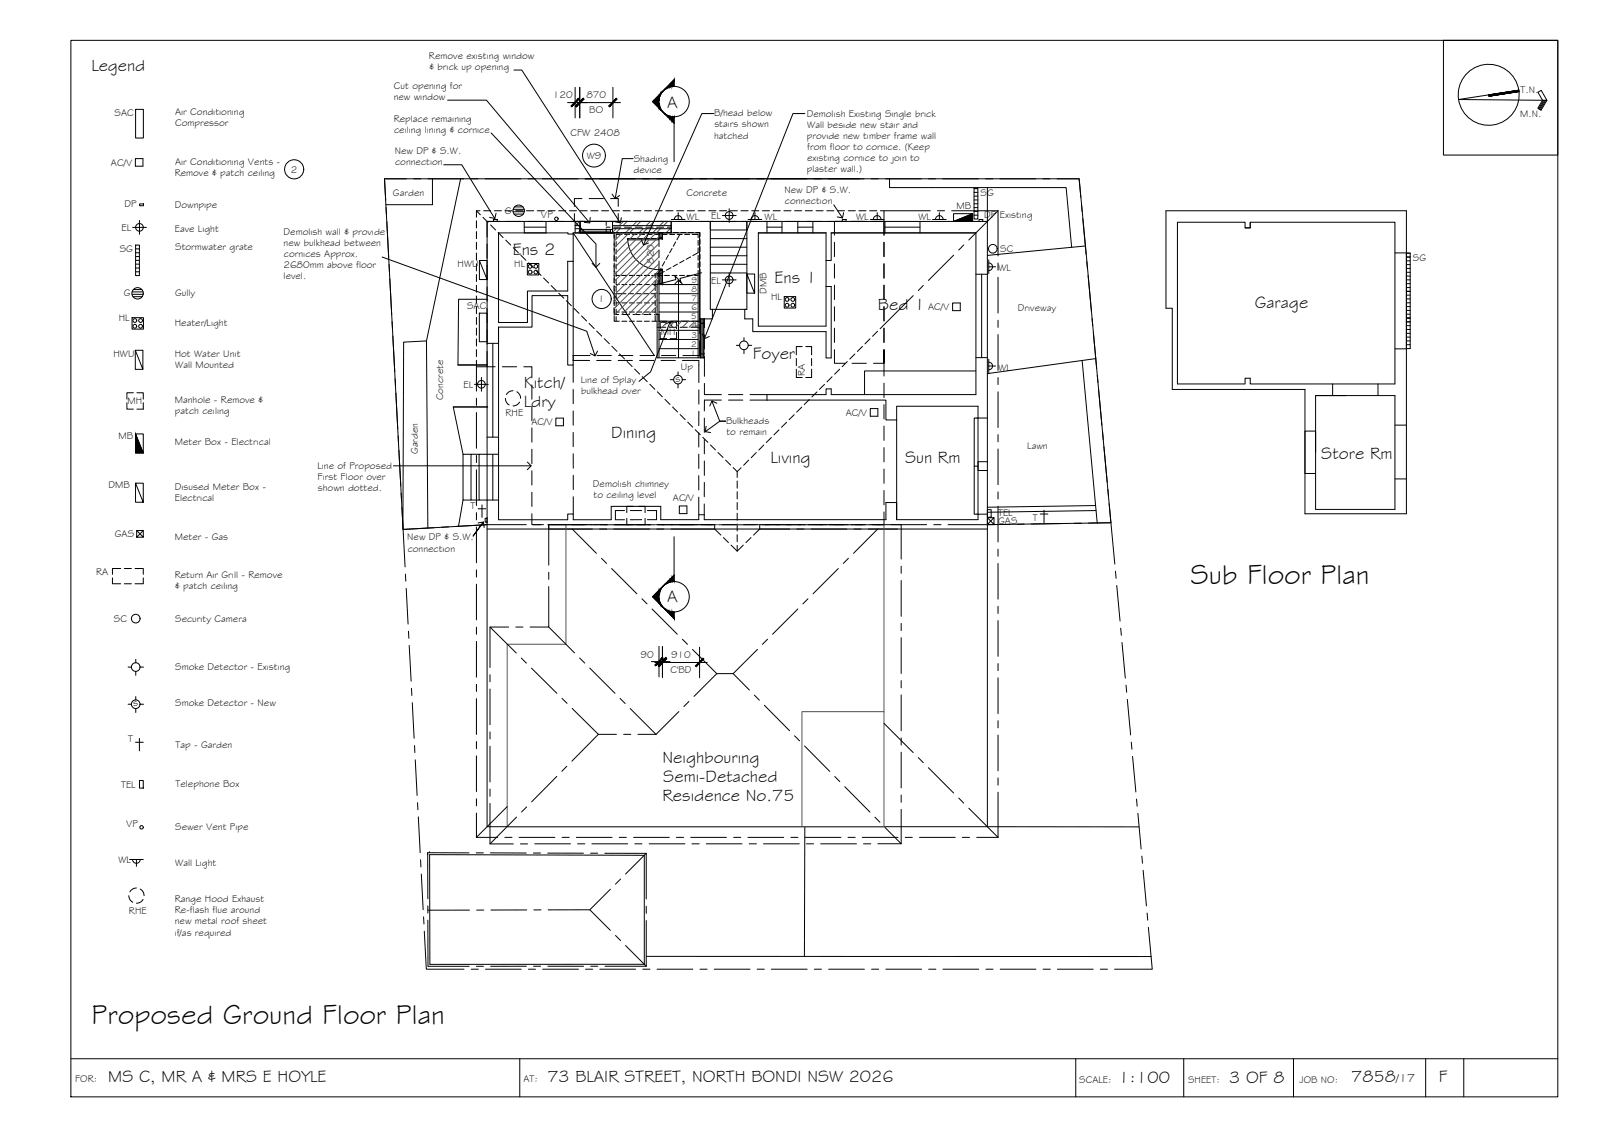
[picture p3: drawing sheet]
<svg xmlns="http://www.w3.org/2000/svg" width="420mm" height="297mm" viewBox="0 0 420 297" stroke-linecap="round" stroke-linejoin="round" font-family="sans-serif">
<!-- layer: BORDER -->
<g fill="none" stroke="#000" stroke-width=".26">
<path d="M18.6 10.6h390v277h-390zM378.6 10.6h30v30.1h-30zM398.3 23.7l-15.8 2.4 23.2 .2-1.5-2.6-.8 .5 1.2 2.1-1.3 2.1 .9 .5 1.5-2.6M398.4 24l-7.9 1.2M404.8 26.3l-1.3 2.2M405.1 26.3l-1.4 2.4M405.4 26.3l-1.4 2.5M18.6 277.6h390M136.3 277.6v10M282.1 277.6v10M310.5 277.6v10M339.2 277.6v10"/>
<path d="M373.9 277.6v10M383.9 277.6v10"/>
<circle cx="390.4" cy="24.9" r="8"/>
</g>
<g fill="#000" stroke="#000" stroke-width=".26">
<path d="M390.4 24.9l7.9-1.2zM390.4 24.9l7.9-1.2 .1 .3z"/>
<path d="M390.4 24.9l.1 .3 7.9-1.2zM390.5 25.2l7.9-1.2z"/>
</g>
<!-- layer: EXISTING -->
<g fill="none" stroke="#000" stroke-width=".26">
<path d="M113.4 46.9v6.8h-12.2M120.8 46.9l-8.9 42.5M137.5 58.1v3h5.8M137.5 59.6h5.7M143.2 58.1v3M159 59.6h1M159 58.1v1M161 59.6h1.8M163.8 59.6h1.8M166.6 59.6h1.9M169.4 59.6h1.9M172.2 59.6h1.9"/>
<path d="M175 59.6h1M176 58.1v3M186.3 58.1v23h9.3M201.2 58.1v3M201.2 59.6h3.9M205.1 58.1v3M209.2 59.6h4M209.2 58.1v3M213.2 58.1v3M232.1 58.1v3M232.1 59.6h9.2M233.3 46.9v2.3h46.3l1.5 15.6"/>
<path d="M233.3 46.9h49.7l8.3 90M233.3 46.9h-132.5l4.9 91.9 22-1.2M241.3 58.1v3M259 58.1h-131.3v158.6h131.3M259 49.2v167.5M305.8 55.3h63.1v79.4h-26.6v-32.6h-34.8v-21.3h-1.7zM327.9 58.3v1.4h-1.4M127.8 78.5h-7.5l-.2 17.2h7.6M150.3 61.4h-1.4v-.3h-18.1l-.1 23.5h7.6v-8.3h10.6v-7.8h1.4M159 60v1.1M186.3 60.3h9.6v-2.2v23h-.6v2.5h2.1v3.3h19.2v6.9h1.4v-18.7h-1.4M186.3 62.6h9.6"/>
<path d="M186.3 64.8h9.6M186.3 67h9.6M186.3 69.3h9.6M186.3 71.6h9.6M198.9 61.1h17.7v24.4h-17.7zM218 61.1h38v42.4h-38v-1.5h-1.4v1.5h-19.9M218 61.1v7.2h-1.4M218 61.1h38M256 71.9h3M257.5 71.9v21.9M284.7 64.5l-25.7 2.5M365.9 66.3h3"/>
<path d="M129.3 90v24.6M130.7 85.8h8.8v-8.3h9.4v18.2h1.4v-1.2h4.3M130.7 85.8l.1 4.2h-3.1M130.8 85.8v50.5h18.1v-1.5h1.5v1.5h9.9v-3.5h13v3.4h10v-1.2h1.4M150.3 95.7v4.5M156.5 94.5h3.8M156.6 93.2h3.7M162.1 94.5h3.8M162.2 93.2h3.8M167.8 94.5h3.7M167.9 93.2h3.7M173.4 94.5h3.7"/>
<path d="M173.5 93.2h3.7M179 94.5h4.3v5.8M179.1 93.2h4.4M183.5 93.2h.1M183.5 84.8h1.2zM183.5 87.5v-26.4h-33.2v32.1h4.4M183.5 89.3v3.9M183.5 92.8h1.2M184.7 87.8v3.7M184.7 93.4v5.3M186.8 81.1v2.5h-2.1v2.3M255.9 97.3h-29.2v6.2"/>
<path d="M256 93.8h3M283.8 94.5l4 42.6M287.4 94l-28.4 4M365.9 91.5h3M118.9 106.7l2.5 12.4M118.9 106.7h9M123.5 119.1h-2.1v12h2.1M125.7 119.1h-2.2v12h2.2M127.7 114.6h3.1M129.3 119.1v12M130.8 119.1h-5.1v12h5.1M150.3 102.1v3.7"/>
<path d="M150.3 107.7v3.8M150.3 113.4v3.7M150.3 119l.1 3.7M183.3 113.4v3.8M183.3 119.1v3.7M183.3 102.2v3.8M183.3 107.8v3.8M184.7 109.6v3.8M184.7 115.2v3.8M184.7 100.5v3h4.5M189.2 104.9h-4.5v2.8M191.1 103.5h3.7"/>
<path d="M191.1 104.9h3.7M196.7 104.9h4.5M201.2 104.9h31.2v5.2h2.8v-3.6h21.3v3.1h2.5M201.2 103.5v1.4M235.2 110.1v26.1M326.4 100.7h-17.6v-42.4h17.7v1.4h1.4v-1.4h38v42.4h-38v-1.5h-1.4v1.5M345 118.6v-5.6h-2.7v11.1h2.7M345 103.7h20.9v29.9h-20.9zM349.5 100.7v3M361.4 100.7v3M365.9 111.5h3M112.2 138.4l-.3-49-6 .3-.2 49"/>
<path d="M121.4 131.1l-1.1 6.9M127.7 135.9h.1M127.7 138.7h131.3M150.4 124.6v3.7M150.4 130.2v4.6M163.8 133.9h-2.4v2.3l2.4 .1M164.4 135.9v1.7h1.6M165.3 133.9h3M166 132.8h-1.6v1.6M167.5 132.8h1.7v1.6M168.3 136.2l-3 .1M169.2 135.9v1.7h-1.7"/>
<path d="M169.8 133.9h2.4v2.3h-2.4M183.3 124.7v3.8M183.3 130.3v4.7M184.7 132.1v4.1h47.7v-4.4h2.8v4.4M184.7 120.9v3.7M184.7 126.5v3.7M255.5 122.2v-12.6h1v25.2h-1v-12.6h1M259 134.8h-2.5v1.4h-21.3M259 121h-2.5v2.4h2.5M287.3 132.5l-28.3 .5M287.5 133.9l-28.5 .4M287.8 137.1l-28.8 .5"/>
<path d="M291.4 137l-3.6 .1M365.9 125.6h3M211.1 216.7l-.1 34.1M259 216.7l39.7 .1M112.2 224.1h.1M112.7 223.6h.1M112.7 224.1l56.3 .1v28.6h-56.3zM169.5 250.7l132.4 .1"/>
</g>
<!-- layer: HATCH -->
<g fill="#545454" stroke="#545454" stroke-width=".26">
<path d="M173.2 70.9h.5z"/>
<path d="M173.2 72.2h.5v2z"/>
<path d="M183.7 83.6l.9 1.2v-1.2zM183.7 83.6l.9 1.2h-.9z"/>
<path d="M183.7 84.8l.9 8v-8zM183.7 84.8l.9 8h-.9z"/>
<path d="M183.7 92.8l.9 1v-1zM183.7 92.8l.9 1h-.9z"/>
<path d="M172.8 61.1l.9 1.2v-1.2zM172.8 61.1l.9 1.2h-.9z"/>
<path d="M173.2 70.9l.5 1.2v-1.2zM173.2 70.9l.5 1.2h-.6z"/>
<path d="M172.8 70.9l.3 1.2 .1-1.2zM172.8 70.9l.3 1.2h-.3z"/>
<path d="M172.8 72.1l.4 .1zM172.8 72.1l.4 .1z"/>
<path d="M173.2 72.1l.5 .1zM173.2 72.1l.5 .1z"/>
<path d="M172.8 72.2h.4zM172.8 72.2h.4z"/>
<path d="M173.2 72.2h.5zM173.2 72.2h.5zM173.2 72.2h.5z"/>
<path d="M173.2 72.2l.1 2h.4zM173.3 74.2h.4z"/>
<path d="M172.8 72.2l.5 2.1-.1-2.1zM172.8 72.2l.5 2.1h-.5zM172.8 74.3h.5z"/>
</g>
<!-- layer: BOUNDARY -->
<g fill="none" stroke="#000" stroke-width=".26">
<path d="M101.2 54.4l.2 1.9M101.5 58.1l.4 9.4M106.6 46.9h-5.8l.4 5.6M108.5 46.9h1.9M112.3 46.9h9.3M123.5 46.9h1.9M127.3 46.9h9.3M138.5 46.9h1.9M142.2 46.9h9.4M153.5 46.9h1.9M157.3 46.9h9.3M168.5 46.9h1.9"/>
<path d="M172.2 46.9h9.4M183.5 46.9h1.9M187.2 46.9h9.4M198.5 46.9h1.9M202.3 46.9h9.3M213.5 46.9h1.9M217.2 46.9h9.4M228.5 46.9h1.9M232.2 46.9h9.4M243.5 46.9h1.9M247.3 46.9h9.3M258.5 46.9h1.9"/>
<path d="M262.2 46.9h9.4M273.5 46.9h1.9M277.2 46.9h5.8l.5 4.8M283.6 53.6l.2 1.9M284 57.4l.8 9.3M102.1 69.4v1.8M102.2 73.1l.5 9.4M285 68.6l.2 1.8M285.4 72.3l.8 9.3M102.8 84.3l.1 1.9M103 88.1l.5 9.3M103.6 99.3l.1 1.9"/>
<path d="M286.4 83.5l.2 1.9M286.8 87.2l.8 9.4M287.8 98.4l.2 1.9M103.8 103.1l.5 9.3M104.4 114.3l.1 1.9M104.6 118l.5 9.4M288.1 102.1l.9 9.4M289.2 113.4l.2 1.8M289.5 117.1l.9 9.3M105.2 129.3l.1 1.8M105.4 133l.8 15.6M113.9 138.3l-8.2 .5"/>
<path d="M117.7 138.1l-1.9 .1M138 137.6h-10.3l-8.2 .4M139.9 137.6h1.9M143.7 137.6h9.3M154.9 137.6h1.9M158.7 137.6h9.3M169.9 137.6h1.9M173.7 137.6h9.3M184.9 137.6h1.9M188.7 137.6h9.3M199.9 137.6h1.9M203.7 137.6h9.3"/>
<path d="M214.9 137.6h1.9M218.7 137.6h9.3M229.9 137.6h1.9M233.7 137.6h9.3M244.9 137.6h1.9M264.8 137.5l-16.1 .1M268.6 137.4h-1.9M279.9 137.2l-9.4 .2M283.6 137.2h-1.9M290.6 128.3l.1 1.8M290.9 132l1.5 15.9M291.4 137l-5.9 .1"/>
<path d="M106.3 150.5l.1 1.9M106.5 154.3l.5 9.3M292.6 149.7l.1 1.9M292.9 153.5l.9 9.3M107.1 165.5l.1 1.9M107.3 169.2l.5 9.4M293.9 164.7l.2 1.9M294.3 168.4l.8 9.4M295.3 179.6l.2 1.9M107.9 180.5l.1 1.8M108.1 184.2l.5 9.4M108.7 195.4l.1 1.9"/>
<path d="M108.9 199.2l.5 9.3M295.7 183.4l.8 9.3M296.7 194.6l.2 1.8M297 198.3l.9 9.3M109.5 210.4l.1 1.9M109.7 214.2l.5 9.3M298.1 209.5l.1 1.9M298.4 213.2l.9 9.4M110.3 225.4l.1 1.9M110.5 229.1l.5 9.4M299.5 224.4l.1 1.9M299.8 228.2l.9 9.3"/>
<path d="M300.8 239.4l.2 1.9M111.1 240.4l.1 1.8M111.3 244.1l.5 10h9.9M123.6 254.1h1.9M127.3 254.1h9.4M138.6 254.1h1.8M142.3 254.1h9.4M153.6 254.1h1.9M157.3 254.1h9.4M168.6 254.1h1.9M172.3 254.1h9.4M183.6 254.1h1.8"/>
<path d="M187.3 254.1h9.4M198.6 254.1h1.9M202.3 254.1h9.4M213.6 254.1h1.8M217.3 254.1h9.4M228.6 254.1h1.8M232.3 254.1h9.4M243.6 254.1h1.9M247.3 254.1h9.4M258.6 254.1h1.8M262.3 254.1h9.4M273.6 254.1h1.8"/>
<path d="M277.3 254.1h9.4M288.6 254.1h1.9M301.2 243.1l1 11h-9.9"/>
</g>
<!-- layer: ROOFPLAN EXIST. -->
<g fill="none" stroke="#000" stroke-width=".26">
<path d="M125 55.3h.9M125 55.3v1.7M125 57.9v1.9M125 55.3l1 1M126.7 57l1.3 1.3M126.8 55.3h1.9M128.7 59l1.3 1.3M129.7 55.3h1.8M132.4 55.3h1.9M135.3 55.3h1.8M138.1 55.3h1.9M140.9 55.3h1.9"/>
<path d="M143.7 55.3h1.9M146.5 55.3h1.9M149.3 55.3h1.9M152.2 55.3h1.8M154.9 55.3h1.9M157.8 55.3h1.8M160.6 55.3h1.9M163.4 55.3h1.9M166.2 55.3h1.9M169 55.3h1.9M171.8 55.3h1.9M174.7 55.3h1.8"/>
<path d="M177.4 55.3h1.9M180.3 55.3h1.8M183.1 55.3h1.9M185.9 55.3h1.9M188.7 55.3h1.9M191.5 55.3h1.9M194.3 55.3h1.9M197.1 55.3h1.9M199.9 55.3h1.9M202.8 55.3h1.8M205.6 55.3h1.9M208.4 55.3h1.9"/>
<path d="M211.2 55.3h1.9M214 55.3h1.9M216.8 55.3h1.9M219.6 55.3h1.9M222.4 55.3h1.9M225.3 55.3h1.8M228.1 55.3h1.9M230.9 55.3h13.1M231.8 55.3v2.8M245.9 55.3h1.8M249.6 55.3h12.2M261.8 55.3v11.8"/>
<path d="M261.8 55.3l-7.7 7.6M125 60.7v1.9M125 63.5v1.9M125 66.3v1.9M125 69.1v1.9M125 72v1.8M125 74.8v1.8M125 77.6v1.9M130.6 61l1.4 1.3M132.6 62.9l1.3 1.4M134.6 64.9l1.3 1.3M136.6 66.9l1.3 1.3"/>
<path d="M138.6 68.9l1.3 1.3M140.6 70.9l1.3 1.3M142.6 72.9l1.3 1.3M144.6 74.9l1.3 1.3M146.5 76.9l1.4 1.3M148.5 78.8l1.4 1.4M239.5 77.5l-8.7 8.7M242.2 74.8l-1.4 1.4M250.1 66.9l-6.6 6.6M252.8 64.2l-1.4 1.4M261.8 69v1.8M261.8 72.7v9.4"/>
<path d="M125 94.5v8M125 80.4v1.9M125 83.2v1.9M125 86v1.9M125 88.8v1.9M125 91.6v1.9M125 96.2h2.7M150.5 80.8l1.4 1.4M152.5 82.8l1.3 1.4M154.5 84.8l1.3 1.3M156.5 86.8l1.3 1.3M158.5 88.8l1.3 1.3"/>
<path d="M160.5 90.8l1.3 1.3M162.5 92.8l1.3 1.3M164.5 94.8l1.3 1.3M166.4 96.7l1.4 1.4M168.4 98.7l1.3 1.4M218.2 98.8l-1.3 1.3M220.2 96.8l-1.3 1.3M222.2 94.8l-1.3 1.3M224.2 92.8l-1.3 1.3M226.2 90.8l-1.3 1.4M228.2 88.8l-1.3 1.4M230.2 86.8l-1.4 1.4"/>
<path d="M261.8 84v1.8M261.8 87.7v9.4M261.8 99v1.8M125 104.4v1.9M125 108.2v9.3M125 119.4v1.9M170.4 100.7l1.3 1.4M172.4 102.7l1.3 1.3M174.4 104.7l1.3 1.3M176.4 106.7l1.3 1.3M178.4 108.7l1.3 1.3M180.4 110.7l1.3 1.3"/>
<path d="M182.3 112.7l1.4 1.3M184.3 114.7l1.4 1.3M186.3 116.6l1.3 1.4M188.3 118.6l1.3 1.3M198.3 118.7l-1.3 1.3M200.3 116.7l-1.3 1.3M202.3 114.7l-1.3 1.3M204.3 112.7l-1.3 1.3M206.3 110.7l-1.3 1.3M208.3 108.7l-1.3 1.3M210.3 106.7l-1.4 1.3M212.3 104.7l-1.4 1.4"/>
<path d="M214.3 102.8l-1.4 1.3M216.2 100.8l-1.3 1.3M261.8 102.7v9.4M261.8 114v1.8M261.8 117.7v9.4M125 123.2v9.3M125 134.4v1.9M125 138.2v9.3M143.9 138.7h11.5M150.1 138.7l6.3 6.4M155.4 137.6h-11.5v10.6M157.3 138.7h1.8"/>
<path d="M157.3 137.6h1.8M161 138.7h9.4M161 137.6h9.4M172.2 138.7h1.9M172.2 137.6h1.9M176 137.6h11.4v1.1M176 138.7h11.4M187.4 138.7l1.7 1.6M190.3 120.6l1.3 1.3M192.3 122.6l1 1M193.3 123.6v1.6M193.3 126.1v1.9"/>
<path d="M193.3 128.9v1.9M193.3 131.7v1.9M193.3 134.5v1.9M193.3 137.4v1.8M194.4 122.6l-1.1 1M196.3 120.6l-1.3 1.4M199.4 138.7h7.7M207.5 137.6h-8.3v1.1l-1.6 1.6M209 138.7h1.8M209.4 137.6h1.8M212.7 138.7h9.4M213.1 137.6h9.4"/>
<path d="M224 138.7h1.9M224.4 137.6h1.8M227.7 138.7h7.7M228.1 137.6h8.3v9M230.2 138.7l-6.4 6.4M261.8 129v1.8M261.8 132.7v9.4M125 149.4v1.9M125 153.2v9.3M143.9 153.8v10.6h-4.9M143.9 150v1.9M157.8 146.4l1.3 1.3"/>
<path d="M160.4 149l6.6 6.7M168.4 157l1.3 1.3M171 159.7l6.6 6.6M189.7 140.9l1.4 1.4M191.7 142.9l1.6 1.6M193.3 140.2v1.8M195 142.9l-1.7 1.6v-1.5M197 140.9l-1.4 1.4M209.3 159.7l-6.7 6.6M211.9 157l-1.3 1.3M219.9 149l-6.7 6.7M222.5 146.4l-1.3 1.3"/>
<path d="M236.4 148.5v1.8M236.4 152.2v9.4M261.8 144v1.8M261.8 147.7v9.4M261.8 159v1.8M125 164.4v1.9M125 168.2v9.3M125 179.4v1.9M128.5 176.9v1.8M128.5 164.4l6.9 6.8M133.4 164.4h-4.9v10.6M135.3 164.4h1.8"/>
<path d="M136.7 172.5l1.4 1.4M139.4 175.2l6.7 6.6M143.9 164.4l6.8 6.8M152 172.5l1.4 1.3M154.7 175.1l6.6 6.7M179 167.6l1.3 1.3M181.6 170.3l6.4 6.3M188 176.6h4.3M188 176.6l-6 6M192.3 176.6l4.2 4.3M198.7 170.3l-6.4 6.3M201.3 167.6l-1.3 1.3"/>
<path d="M236.4 163.4v1.9M236.4 167.2v9.4M236.4 178.4v1.9M261.8 162.7v9.4M261.8 174v1.8M261.8 177.7v9.4M125 183.2v9.3M125 194.4v1.9M125 198.2v9.3M128.5 180.6v9.4M128.5 191.9v1.9M128.5 195.6v9.4"/>
<path d="M147.4 183.1l1.3 1.3M150.1 185.7l6.8 6.8M156.9 192.5l-6.9 7.1M156.9 192.5h4.8M162.6 183.1l1.4 1.3M163.6 192.5h1.8M165.3 185.8l6.7 6.7M167.3 192.5h4.7M178 186.6l-5.9 5.9M180.7 183.9l-1.3 1.3M197.9 182.2l1.3 1.4M200.5 184.9l6.6 6.7"/>
<path d="M208.4 192.9l1.3 1.3M211 195.6l6.6 6.6M231.8 189.6l7.7 7.7M236.4 182.2v9.4M236.4 193.5v1.8M236.4 197.2v9.4M240.8 198.6l1.4 1.4M261.8 188.9v1.9M261.8 192.7v9.4M125 209.4v1.9M125 213.2v6.3M125 219.5h5.5"/>
<path d="M128.5 210.6v10.6h6.1M128.5 206.9v1.9M132.4 219.5h1.9M133 211.5l-8 8M135.5 214.2l-7 7M136.2 219.5h9.3M138.1 211.6l-1.3 1.3M146 203.6l-6.6 6.6M147.4 219.5h1.9M148.7 200.9l-1.4 1.3M151.2 219.5h9.3M162.4 219.5h1.9"/>
<path d="M166.2 219.5h9.3M177.4 219.5h1.9M181.2 219.5h9.3M192.4 219.5h1.9M196.2 219.5h9.3M207.4 219.5h1.9M211.2 219.5h9.3M218.9 203.6l1.3 1.3M221.6 206.2l6.6 6.7M222.4 219.5h1.9M226.2 219.5h9.3M229.5 214.2l1.3 1.4"/>
<path d="M232.1 216.9l4.3 4.3M236.4 212.2v9h-6.2M236.4 208.4v1.9M237.4 219.5h1.9M241.2 219.5h9.3M243.5 201.3l6.6 6.6M251.4 209.2l1.4 1.4M252.4 219.5h1.9M254.1 211.9l7.7 7.6M256.2 219.5h5.6M261.8 204v1.8M261.8 207.7v11.8"/>
<path d="M112.2 237.5v1.9M123 223.6h-10.8v12M123.1 238.6h-10.9M124.9 223.6h1.9M126.9 238.6h-1.9M128.6 223.6h9.4M136.5 221.2h1.9M138.1 238.6h-9.3M139.9 223.6h1.9M140.3 221.2h9.3M141.9 238.5l-1.9 .1M143.6 223.7h9.4"/>
<path d="M143.8 238.5h10.9l5.4 5.4M151.5 221.2h1.9M154.9 223.7h1.9M155.2 221.2h9.4M158.6 223.7h10.9M160.1 233.1l-5.4 5.4M162.8 230.5l-1.4 1.3M166.5 221.2h1.9M169.5 223.7v12M169.5 237.6v1.9M169.5 223.7l-5.4 5.4M170.3 221.2h9.3"/>
<path d="M181.5 221.2h1.9M185.2 221.2h9.4M196.5 221.2h1.9M200.2 221.2h9.4M211.5 221.2h1.9M215.3 221.2h9.3M226.5 221.2h1.9M112.2 241.3l.1 12h10.7M124.9 253.3h1.9M138.1 253.3h-9.4M139.9 253.3h1.9M143.7 253.3h9.3"/>
<path d="M154.9 253.3h1.9M158.7 253.3h10.8M161.4 245.3l1.4 1.3M164.1 247.9l5.4 5.4M169.5 241.3v12"/>
</g>
<!-- layer: BDY_01 -->
<path d="M153.4 46.9h72" fill="none" stroke="#000" stroke-width=".26"/>
<!-- layer: EXISTING FF -->
<path d="M230.9 137.6h-82.5v31.3h-15.4v47.8h98.8v-79.1M231.8 186.6h-21.5v30.1" fill="none" stroke="#545454" stroke-width=".26"/>
<!-- layer: SERVICES -->
<g fill="none" stroke="#000" stroke-width=".26">
<path d="M35.6 28.7h2v7.5h-2zM34.8 59.6h3.6M35.5 41.6h2v2h-2zM36.6 57.8v3.6M36.6 53.5h1v.4h-1zM129.4 57.5h1v.6h-1zM134.6 55.5h2.9M134.6 54.9h2.9M134.8 56.1h2.5M134.9 54.2h2.3M176.1 57.5h3.6M176.9 57.5a1.01 1.01 0 0 1 1-1 1.01 1.01 0 0 1 1 1"/>
<path d="M177.9 55.7v1.8M189.4 56.5h3.7M191.2 54.7v3.6M196.2 57.5h3.6M197 57.5a1.01 1.01 0 0 1 1-1 1.01 1.01 0 0 1 1 1M198 55.7v1.8M220.9 57.5h1v.6h-1zM228.3 57.5h3.6M229.1 57.5a1.01 1.01 0 0 1 1-1 1.01 1.01 0 0 1 1 1M230.1 55.7v1.8M244.6 57.5h3.6M245.3 57.5a1.01 1.01 0 0 1 1.1-1 1.01 1.01 0 0 1 1 1"/>
<path d="M246.4 55.7v1.8M255.1 56h-5v2.1l5-2.1v2.1h-5M255.5 49.4h1v8h-1zM255.5 50.4h1M255.5 51.4h1M255.5 52.4h1M255.5 53.4h1M255.5 54.4h1M255.5 55.4h1M255.5 56.4h1M255.5 49.4h1M256.8 57.5h1v.6h-1z"/>
<path d="M34.6 77.2h3M34.6 76.5h2.9M34.9 77.8h2.4M35 75.9h2.2M35.6 64.3h1v8h-1zM35.6 65.2h1M35.6 66.3h1M35.6 67.3h1M35.6 68.3h1M35.6 69.3h1M35.6 70.3h1M35.6 71.3h1"/>
<path d="M125.7 68.3l2 5v-5h-2v5h2M138.3 69.1h3v3h-3zM189.4 73.4h3.7M191.2 71.6v3.6M195.9 71.8v5h2l-2-5h2v5M205.7 77.8h3v3h-3zM249.8 79.4h2v2h-2zM259.3 68.9a1.01 1.01 0 0 1 1 1 1.01 1.01 0 0 1-1 1M259.3 69.9h1.8M259.3 68.1v3.6M368.9 73.4h1M368.9 67.4h1"/>
<path d="M368.9 66.4h1v25h-1zM368.9 75.4h1M368.9 68.4h1M368.9 69.4h1M368.9 70.4h1M368.9 71.4h1M368.9 72.4h1M368.9 74.4h1M368.9 76.4h1M368.9 77.4h1M368.9 78.4h1M368.9 79.4h1"/>
<path d="M34.6 83.3h3v3h-3zM35.5 91.8l2 5v-5h-2v5h2M125.7 82.1h2v7.5h-2zM126.3 99v3.6M173.2 87.1v1.7h1.6M174.8 84.5h-1.6v1.7M175.8 84.5h1.6v1.7M175.8 99.5h.9M177.4 87.1v1.7h-1.6M177.8 97.5v.9M179 99.5h.8M193.1 90.5h.9"/>
<path d="M195.1 88.5v.9M195.1 91.7v1M196.3 90.5h.9M208.9 94v1.9M208.9 96.8v2.2h1.5M210.4 90.9h-1.5v2.1M211.3 90.9h1.6v2.1M212.9 96.8v2.2h-1.6M212.9 94v1.9M259.3 94.9a1.01 1.01 0 0 1 1 1.1 1.01 1.01 0 0 1-1 1M259.3 94.2v3.6M259.3 96h1.8"/>
<path d="M368.9 84.4h1M368.9 80.4h1M368.9 81.4h1M368.9 82.4h1M368.9 83.4h1M368.9 85.4h1M368.9 86.4h1M368.9 87.4h1M368.9 88.4h1M368.9 89.4h1M368.9 90.4h1M33.3 105.6v1.7h1.7"/>
<path d="M35 103h-1.7v1.6M35.5 113.8v5h2.1l-2.1-5h2.1v5M35.9 103h1.7v1.6M37.6 105.6v1.7h-1.7M124.4 100.8h3.7M132.6 104.5l.2 .8 .7 .9M134.5 102.4l-1 .3-.7 .7M135.5 102.7l.7 .6 .3 1.1M136.3 105.4l-.6 .7-1.1 .3M145.8 109.6h2v2h-2zM177.8 100.7v1M228.2 107.1h2v2h-2z"/>
<path d="M35.5 126.7v5h2.1l-2.1-5h2.1v5M35.8 139.1l1.8 1.7v-1.7M125.4 133.4h2M126.4 132.4v3.2M127.2 135.9h.5v1h-.5zM178.2 132.6h2v2.1h-2zM259 135.7l1.7 1.8v-1.8M259 137.5l1.7-1.8h-1.7v1.8h1.7M259 133.6h1v2h-1zM272.8 134.8h2M273.8 133.8v3.2M29.5 151.5v1.5h2.2"/>
<path d="M31.7 149h-2.2v1.6M32.6 149h1.9M32.6 153h1.9M35.4 149h2.2v1.6M35.8 140.8l1.8-1.7h-1.8v1.7h1.8M37.6 151.5v1.5h-2.2M33.6 174.9h.9M35.6 172.9v.9M35.6 176v1.1M36.7 174.9h.9M33.6 184.6h.9M35.5 194.6h2.1"/>
<path d="M35.6 182.6v.9M35.6 185.8v1M36.6 193.6v3.2M36.7 184.6h.9M36.6 204.6h1v2h-1zM33.8 234.8l.2 .9 .8 .9M34 225.3h3.6M34.8 225.3a1.01 1.01 0 0 0 1 1 1.01 1.01 0 0 0 1-1M35.8 232.8l-1 .3-.7 .7M35.8 225.3v1.8M36.8 233.1l.7 .6 .3 1.1M37.5 235.8l-.9 .8-.8 .2"/>
<circle cx="36.6" cy="59.6" r="1.01"/>
<circle cx="136" cy="55.2" r="1.49"/>
<circle cx="145.9" cy="57.4" r=".46"/>
<circle cx="191.2" cy="56.5" r="1.01"/>
<circle cx="36.1" cy="76.9" r="1.49"/>
<circle cx="139" cy="69.8" r=".5"/>
<circle cx="139" cy="71.3" r=".5"/>
<circle cx="140.5" cy="69.8" r=".5"/>
<circle cx="140.5" cy="71.3" r=".5"/>
<circle cx="191.2" cy="73.4" r="1.01"/>
<circle cx="206.4" cy="78.5" r=".5"/>
<circle cx="207.9" cy="78.5" r=".5"/>
<circle cx="260.4" cy="65.2" r="1.13"/>
<circle cx="35.4" cy="84" r=".5"/>
<circle cx="35.4" cy="85.5" r=".5"/>
<circle cx="36.9" cy="85.5" r=".5"/>
<circle cx="36.9" cy="84" r=".5"/>
<circle cx="177.8" cy="99.5" r="1.13"/>
<circle cx="195.1" cy="90.5" r="1.13"/>
<circle cx="206.4" cy="80" r=".5"/>
<circle cx="207.9" cy="80" r=".5"/>
<circle cx="126.3" cy="100.8" r="1.01"/>
<circle cx="35.6" cy="162.2" r="1.13"/>
<circle cx="35.6" cy="174.9" r="1.13"/>
<circle cx="35.6" cy="184.6" r="1.13"/>
<circle cx="37.1" cy="216.9" r=".46"/>
</g>
<path d="M250.1 58.1l5-2.1v2.1zM35.5 113.8l2.1 5h-2.1z" fill="#000" stroke="#000" stroke-width=".26"/>
<!-- layer: NEWWORK -->
<g fill="none" stroke="#000" stroke-width=".26">
<path d="M131 58.1h-3.3v4M132.9 58.1h3.8M138.5 58.1h3.8M144.2 58.1h3.7M149.8 58.1h3.8M150.8 58.1v3h1.3v-3v3h8.5v-3v3h15.4v-3h-17M150.8 60h1.3M150.8 59.2h1.3M155.4 58.1h3.8M160.6 60h15.4M160.6 59.2h15.4M161 58.1h3.8"/>
<path d="M166.7 58.1h3.7M172.3 58.1h3.8M177.9 58.1h3.8M183.5 58.1h3.8M189.2 58.1h3.7M194.8 58.1h3.8M200.4 58.1h3.8M206 58.1h3.8M211.7 58.1h3.7M217.3 58.1h3.8M221.6 58.1h-2.8v3.6M222.9 58.1h4.3"/>
<path d="M228.5 58.1h3.3v3.6v-3.6h-2.7M127.7 64v3.7M127.7 69.6v3.8M127.7 75.2v3.8M161.1 61.1v1.8M161.1 63.8v1.9M161.1 66.6v1.9M161.1 69.4v1.9M161.1 72.2v1.9M161.1 75v1.9M161.1 77.8v1.9M172.8 61.1h.9v1.2h-.9z"/>
<path d="M172.8 62.3h.9M173.2 74.3l-.9 .3M173.7 74.2v-3.3h-.9v3.5M218.8 63.5v3.8M218.8 69.2v3.7M218.8 74.8v3.7M231.8 63.5v3.8M231.8 69.2v3.7M231.8 74.8v3.7M127.7 92.1v4.1h2.2M127.7 80.8v3.8M127.7 86.5v3.7"/>
<path d="M131.7 96.2h3.8M137.4 96.2h2.1v2.9M161.1 80.7v1.8h1.2M163.2 82.5h1.9M166 82.5h1.9M168.8 82.5h1.9M171.6 82.5h1.2v1.7h2.1M175.9 84.2h1.8M178.7 84.2h1.9M181.5 84.2h2.1M183.7 83.6v10.2h.9v-10.2M218.8 91.7v3.5h2.8"/>
<path d="M218.8 80.4v3.8M218.8 86v3.8M223.5 95.2h3.7M229.1 95.2h2.7v3.4M231.8 91.7v3.5v-3.5M231.8 80.4v3.8M231.8 86v3.8M139.5 100.9v3.8M139.5 106.5v3.8M139.5 112.2v3.7M139.5 117.8v3.8M231.8 100.5v3.7"/>
<path d="M231.8 106.1v3.7M231.8 111.7v3.8M231.8 117.3v3.8M139.5 134.7v2.9h3M139.5 123.4v3.8M139.5 129v3.8M144.4 137.6h3.8M150 137.6h3.8M155.7 137.6h3.7M161.3 137.6h3.7M166.9 137.6h3.8M172.5 137.6h3.8"/>
<path d="M178.2 137.6h3.7M183.8 137.6h3.7M189.4 137.6h3.8M195 137.6h3.8M200.7 137.6h3.7M206.3 137.6h3.7M211.9 137.6h3.8M217.5 137.6h3.8M223.2 137.6h3.7M231.8 134.2v3.4h-3M231.8 123v3.7M231.8 128.6v3.7"/>
</g>
<!-- layer: HATCH -->
<g fill="none" stroke="#545454" stroke-width=".26">
<path d="M151 58.1l-.2 .1M152 58.1l-1.1 1.1M160.9 58.1l-.3 .3M161.6 60l-1 .9M162.6 60l-1.5 1.4M163.5 58.1l-1.1 1.1M164.5 58.1l-1.1 1.1M165.1 60l-1.1 1.1M166.1 60l-1.1 1.1M167 58.1l-1.1 1.1M168 58.1l-1.1 1.1M168.7 60l-1.1 1.1"/>
<path d="M169.7 60l-1.1 1.1M170.6 58.1l-1.1 1.1M171.6 58.1l-1.1 1.1M172.2 60l-1.1 1.1M173.2 60l-1.1 1.1M174.1 58.1l-1.1 1.1M175.1 58.1l-1.1 1.1M175.8 60l-1.1 1.1M152.1 60.5l-.5 .6M163.2 61.1l-2.1 2.1M165 61.1l-3.9 3.9M166.8 61.1l-5.7 5.6"/>
<path d="M168.5 61.1l-7.4 7.4M170.3 61.1l-9.2 9.2M172.1 61.1l-11 10.9M172.3 74.9l-7.5 7.6M172.3 76.7l-5.7 5.8M172.3 78.5l-4 4M172.8 62.1l-11.7 11.7M172.8 63.8l-11.7 11.8M172.8 65.6l-11.7 11.8M172.8 67.4l-11.7 11.7M172.8 69.1l-11.7 11.8M172.8 70.9l-11.5 11.6"/>
<path d="M172.8 72.7l-9.7 9.8M172.8 74.4v.1M176 60.7l-.3 .4M172.3 80.2l-2.2 2.3M172.3 82l-.4 .5M173.5 84.2l-1.2 1.1M175.3 84.2l-1.7 1.6M177 84.2l-1.6 1.6M178.8 84.2l-1.6 1.6M180.6 84.2l-1.6 1.6M182.3 84.2l-1.6 1.6M183.5 84.8l-1 1"/>
</g>
<!-- layer: SECTION POINT -->
<g fill="#000" stroke="#000" stroke-width=".26">
<path d="M171.1 26.6l1.7-1.6v3.3zM173.3 24.5l.3-.3-.3 .5zM173.6 29l.4 .5zM174 29.5l.4 .4zM174.4 23.4l-.4 .4zM172.8 154.8v3.3l-1.7-1.6zM173.3 158.4l.3 .5zM174 153.6l-.4 .4zM174.4 153.2l-.4 .4zM174 159.3l.4 .4z"/>
<path d="M172.8 25v1.3zM172.9 24.9l-.1 1.4z"/>
<path d="M172.8 26.9v1.4zM172.9 27.5v.9z"/>
<path d="M173 24.7l-.1 1.1zM173 24.7l-.1 1.1z"/>
<path d="M172.9 27.5v.9l.1-.4zM173 28v.5l-.1-.1z"/>
<path d="M173 24.7v.5l.3-.7zM173.3 24.5l-.3 .7z"/>
<path d="M173 28v.5h.3zM173 28.5h.3v.3z"/>
<path d="M173.6 24.2l-.3 .5zM174 23.8l-.4 .4z"/>
<path d="M173.3 28.5l.3 .5zM173.3 28.8l.3 .3z"/>
<path d="M174.4 23.4l.4-.4zM174.8 23l-.4 .5z"/>
<path d="M174.4 29.8l.4 .3zM174.4 29.9l.4 .2v.2z"/>
<path d="M175.3 22.5l-.5 .7zM175.3 22.5v.4l-.5 .3z"/>
<path d="M174.8 30.1v.2h.5zM174.8 30.3h.5v.4z"/>
<path d="M175.8 22l-.5 .5v.4zM175.8 22v.8l-.5 .1z"/>
<path d="M175.3 30.3v.4l.5-.2zM175.3 30.7l.5-.2v.8z"/>
<path d="M175.8 22v.8l.5-1.3zM176.3 21.5v1.2l-.5 .1z"/>
<path d="M175.8 30.5v.8l.5-.7zM176.3 30.6v1.2l-.5-.5z"/>
<path d="M176.8 21l-.5 .5v1.2zM176.8 21v1.6l-.5 .1z"/>
<path d="M176.3 30.6v1.2l.5-1.2zM176.8 30.6v1.7l-.5-.5z"/>
<path d="M172.8 156.7l.1 1.5zM172.8 156.7l.1 1.5z"/>
<path d="M172.8 154.8v1.4zM172.8 154.8l.1 .8z"/>
<path d="M172.9 157.3l.1 1.1zM172.9 157.3l.1 1.1z"/>
<path d="M172.9 154.7l.1 .4-.1 .5zM173 154.5l-.1 .2 .1 .4z"/>
<path d="M173 157.9l.3 .7-.3-.2zM173 157.9l.3 .7z"/>
<path d="M173 154.5h.3l-.3 .6zM173 154.5h.3v-.2z"/>
<path d="M173.3 158.4l.3 .5zM173.6 158.8l.4 .5z"/>
<path d="M173.3 154.3l.3-.3-.3 .5zM173.3 154.3l.3-.3z"/>
<path d="M174.4 159.6l.4 .5zM174.4 159.6l.4 .5v-.2z"/>
<path d="M174.4 153.2l.4-.2zM174.4 153.2l.4-.2v-.2z"/>
<path d="M174.8 152.8h.5l-.5 .2zM174.8 152.8h.5v-.5z"/>
<path d="M175.3 152.3l.5 .3-.5 .2zM175.8 151.8l-.5 .5 .5 .3z"/>
<path d="M175.8 151.8l.5 .7-.5 .1zM175.8 151.8l.5 .7v-1.2z"/>
<path d="M176.3 151.3l.5 1.2h-.5zM176.8 150.8l-.5 .5 .5 1.2z"/>
<path d="M174.8 159.9l.5 .7zM174.8 159.9l.5 .7v-.5z"/>
<path d="M175.3 160.1l.5 1-.5-.5zM175.3 160.1l.5 1v-.8z"/>
<path d="M175.8 160.3l.5 1.3-.5-.5zM175.8 160.3l.5 1.3v-1.2z"/>
<path d="M176.3 160.4l.5 1.7-.5-.5zM176.3 160.4l.5 1.7v-1.6z"/>
</g>
<g fill="none" stroke="#000" stroke-width=".26">
<path d="M176.8 22.6v-1.6l-5.7 5.6 5.7 5.7M176.8 30.6v11.8M176.8 150.8l-5.7 5.7 5.7 5.6v-1.6M176.8 140.7v11.8"/>
<circle cx="176.8" cy="26.6" r="4"/>
<circle cx="176.8" cy="156.4" r="4"/>
</g>
<!-- layer: 0 -->
<g fill="none" stroke="#000" stroke-width=".26">
<path d="M134.8 18.4h2l25.9 40M117.4 26.3h10.2l27.1 32.1M128.8 34.9l27.5 29.1v6.1M187.2 29.8h-3.1l-15.4 34.4M211.1 29.8h-3.1l-23.3 59M116.4 43.2h4.7l8.7 14.1M130.1 55.9l-.3 1.4-1.4-.3M154.8 57l-.1 1.4-1.4-.1M160.5 50.9l.8 1.2 1.2-.8M163 57.1l-.3 1.3-1.4-.3M166 41.6h-2.8l-1.9 10.5M218.7 53.7l2.3 3.4"/>
<path d="M221.3 55.8l-.3 1.3-1.4-.2M100.2 67.4l53.7 19.4 2.2 6.5M155.3 69.1l1 1 1-1M168.2 62.9l.5 1.3 1.4-.5M156.7 92l-.6 1.3-1.3-.6M174.4 85l1.3-.6 .6 1.3M175.7 84.4l-5.1 13.1-3 2.5M184.2 87.5l.5 1.3 1.3-.6M185.2 111.8l-.2 1.4 1.4 .2M186.7 105.1l2.1 5.3h1.5h-1.5l-3.8 2.8M188 105.7l-1.3-.6-.6 1.3M103.2 122.1h36.1"/>
<path d="M125.4 137.1l1.4-.2 .2 1.4M126.8 136.9l-2.7 3.7zM138.3 121.1l1 1-1 1"/>
</g>
<!-- layer: TEXT1 -->
<path d="M118.9 106.7h9" fill="none" stroke="#000" stroke-width=".26"/>
<!-- layer: 0.13 -->
<path d="M150.3 61.1l21.3 32.1M164.6 62.5a8.2 8.2 0 0 0 8.2 8.2M172.8 62.3v2.4M172.8 65.6v1.9M172.8 68.4v2.3M184 71.5l-5.7 1.5 .3 1.1-1.6-1.9 .3 1.1-5.7 1.5M172.3 85.8h2.3M175.6 85.8h1.8M178.4 85.8h1.9M181.2 85.8h2.3" fill="none" stroke="#000" stroke-width=".26"/>
<!-- layer: STAIRS -->
<g fill="none" stroke="#000" stroke-width=".26">
<path d="M161.1 63.1v1.3M161.1 65v1.4M161.1 67v1.3M161.1 69v1.3M161.1 70.9v1.4M161.1 72.9v1.3M161.1 74.9v1.3M161.1 76.8v1.4M161.1 78.8v1.3M161.6 72.2h.8M161.6 74.6h.8M161.6 77h2.6"/>
<path d="M161.6 79.4h.8M161.6 63.3v1.3M161.6 65.3v1.3M161.6 67.3v1.3M161.6 69.2v1.3M161.6 71.2v1.3M161.6 73.2v1.3M161.6 75.1v1.3M161.6 77.1v1.3M161.6 79.1v1.3M162.2 61h-1.1v1.4M162.8 61h1.3"/>
<path d="M163.1 72.2h1.3M163.1 74.6h1.3M163.1 79.4h1.3M163.2 61.5h-1.6v1.2M163.8 61.5h1.3M164.8 61h1.3M164.8 77h1.3M165.1 72.2h1.3M165.1 74.6h1.3M165.1 79.4h1.3M165.8 61.5h1.3M166.8 61h1.3"/>
<path d="M166.8 77h1.3M167 72.2h1.3M167 74.6h1.3M167 79.4h1.3M167.8 61.5h1.3M168.7 61h1.3M168.8 77h1.3M169 72.2h1.3M169 74.6h1.3M169 79.4h1.3M169.7 61.5h1.3M170.7 61h1.3"/>
<path d="M170.7 77h1.1M171 72.2h.8v-.5h1v1M171 74.6h.8M171 79.4h.8M171.7 61.5h1.3M171.8 73.5v2.7M171.8 71.7v1.2M171.8 76.8v1.3M171.8 78.8v1.3M172.3 71.7v1.1M172.7 61h1.3M172.7 72.2h.9"/>
<path d="M172.8 74.6h10.3M172.8 77h10.3M172.8 79.4h10.3M172.8 73.4v20.4M173.4 70.3l-.8 1.4M173.7 61.5h1.3M174.2 71.2l-1.4 .7M174.3 72.2h1.3M174.3 68.6l-.6 1.1M174.6 61h1.3M175.3 66.9l-.6 1.1M175.6 61.5h1.3"/>
<path d="M176 70.2l-1.2 .6M176.2 72.2h1.4M176.3 65.1l-.7 1.2M176.6 61h1.3M177 74.5l1-1 1 1M177.2 63.4l-.6 1.2M177.6 61.5h1.3M177.7 69.3l-1.2 .6M178 73.5v20.3M178.2 72.2h1.3M178.3 61.5l-.8 1.4M178.6 61h1.3"/>
<path d="M179.4 68.3l-1.1 .6M179.6 61.5h1.3M180.2 72.2h1.3M180.5 61h1.3M181.1 67.3l-1.1 .7M181.5 61.5h1.6v.8M182.1 72.2h1M182.5 61h1.1v1M183.1 70.9v22.9M183.1 66.2l-1.4 .8M183.1 63v1.3M183.1 65v1.3"/>
<path d="M183.1 66.9v1.4M183.1 68.9v1.3M183.6 70.6v23.2h-11.3v-20.3M183.6 62.7v1.3M183.6 64.7v1.3M183.6 66.6v1.3M183.6 68.6v1.3M161.1 82.8v1.4h1.3M161.1 80.8v1.3M161.6 81.8h.8M161.6 81v1.4M161.6 83v1.2"/>
<path d="M163.1 81.8h1.3M163.1 84.2h1.3M165.1 81.8h1.3M165.1 84.2h1.3M167 81.8h1.3M167 84.2h1.3M169 81.8h1.3M169 84.2h1.3M171 81.8h.8M171 84.2h1.3M171.8 80.8v1.3M171.8 82.7v1.5"/>
<path d="M172.8 81.8h10.3M172.8 84.2h10.3M172.8 86.6h10.3M172.8 89h10.3M172.8 91.4h10.3"/>
</g>
<!-- layer: MASK -->
<path d="M164.6 62.9h8.2v-.4zM164.6 62.5h8.2l-8.2 .4z" fill="#fff" stroke="#fff" stroke-width=".26"/>
<path d="M164.6 62.5h8.2v.4h-8.2z" fill="none" stroke="#fff" stroke-width=".26"/>
<!-- layer: DOORS -->
<path d="M164.6 62.5h8.2v.4h-8.2zM172.8 62.3h.9v.4l-.9-.2zM172.8 70.7l.9-.1v.3h-.9z" fill="none" stroke="#000" stroke-width=".26"/>
<!-- layer: WINDOWS -->
<g fill="none" stroke="#000" stroke-width=".26">
<path d="M152.1 58.1h8.5M152.1 60.1h8.5v1h-8.5zM152.1 61.1h8.5M152.6 60.1v1M152.6 60.6h7.5M160.1 60.1v1"/>
<circle cx="155.8" cy="40.8" r="3"/>
</g>
<!-- layer: DIMENSION -->
<path d="M148.9 26.9h13.8M150.8 22.9v8M152 22.9v8M160.7 22.9v8M170.8 173.5h4.9M171.7 173.7h13.8M172.8 169.5v8M173.7 169.5v8.2M183.5 169.7v8" fill="none" stroke="#000" stroke-width=".26"/>
<!-- layer: 0 -->
<g fill="#000" stroke="#000" stroke-width=".26">
<path d="M151.7 25.8l-2 2 .3 .2zM151.7 25.8l.2 .2-1.9 2z"/>
<path d="M152.9 25.8l-1.8 2.2 2-2zM152.9 25.8l-1.8 2.2-.2-.2z"/>
<path d="M152.9 25.8l-1.8 2.2 2-2zM152.9 25.8l-1.8 2.2-.2-.2z"/>
<path d="M159.6 27.8l.2 .2 1.8-2.2zM161.6 25.8l.2 .2-2 2z"/>
<path d="M171.7 174.3l.2 .3 1.8-2.2zM173.7 172.4l.3 .2-2.1 2z"/>
<path d="M174.6 172.6l-1.7 2.2 1.9-2zM174.6 172.6l-1.7 2.2-.3-.2z"/>
<path d="M174.6 172.4l-1.7 2.2 1.9-2zM174.6 172.4l-1.7 2.2-.3-.3z"/>
<path d="M182.4 174.6l.2 .2 1.8-2.2zM184.4 172.6l.2 .2-2 2z"/>
</g>
<!-- layer: ROOFPLAN -->
<path d="M150.7 56v2.1h1.9M152.6 52.1h-1.9v2M154.5 52.1h3.8M154.5 58.1h3.8M160.1 52.1h2v2M162.1 56v2.1h-2" fill="none" stroke="#000" stroke-width=".26"/>
<!-- layer: NEWWORK -->
<path d="M150.3 93.2v1.3" fill="none" stroke="#000" stroke-width=".36"/>
<!-- layer: TEXT -->
<g fill="none" stroke="#000" stroke-width=".26">
<circle cx="77.1" cy="44.4" r="2.51"/>
<circle cx="157.8" cy="78.4" r="2.51"/>
</g>
<!-- layer: NEWWORK -->
<path d="M183.5 83.6h1.2" fill="none" stroke="#000" stroke-width=".3"/>
<g font-size="7.5">
<text x="312.2" y="153.2">Sub Floor Plan</text>
<text x="24" y="268.4">Proposed Ground Floor Plan</text>
</g>
<g font-size="4.5">
<text x="24" y="18.6">Legend</text>
<text x="175" y="28.3">A</text>
<text x="134.5" y="66.9">Ens 2</text>
<text x="203.1" y="74.2">Ens 1</text>
<text x="230.3" y="81.2">Bed 1</text>
<text x="329.1" y="80.9">Garage</text>
<text x="197.4" y="94.1">Foyer</text>
<text x="137.4" y="101.7">Kitch/</text>
<text x="137.4" y="106.7">Ldry</text>
<text x="160.3" y="114.8">Dining</text>
<text x="202" y="121.3">Living</text>
<text x="237.4" y="121.4">Sun Rm</text>
<text x="346.5" y="120.2">Store Rm</text>
<text x="175" y="157.9">A</text>
<text x="173.7" y="200">Neighbouring</text>
<text x="174" y="205.1">Semi-Detached</text>
<text x="173.7" y="210.1">Residence No.75</text>
<text x="28.4" y="283.6">MS C, MR A &amp; MRS E HOYLE</text>
<text x="143.6" y="283.6">73 BLAIR STREET, NORTH BONDI NSW 2026</text>
<text x="293.3" y="283.9">1:100</text>
<text x="322.3" y="283.9">3 OF 8</text>
<text x="354.4" y="283.8">7858</text>
<text x="377.4" y="283.7">F</text>
</g>
<text font-size="3.2" x="366.2" y="283.8">/17</text>
<g font-size="2.6">
<text x="112.5" y="15.4">Remove existing window</text>
<text x="103.3" y="23.3">Cut opening for</text>
<text x="112.6" y="18.3">&amp; brick up opening</text>
<text x="103.3" y="26.2">new window</text>
<text x="145" y="25.8">120</text>
<text x="153.8" y="25.8">870</text>
<text x="154.5" y="29.6">BO</text>
<text x="398.8" y="24.3">T.N.</text>
<text x="30.1" y="30.4">SAC</text>
<text x="45.9" y="33">Compressor</text>
<text x="45.9" y="30.1">Air Conditioning</text>
<text x="103.3" y="32">Replace remaining</text>
<text x="103.4" y="34.9">ceiling lining &amp; cornice</text>
<text x="149.6" y="35.7">CFW 2408</text>
<text x="187.3" y="30.5">B/head below</text>
<text x="187.4" y="33.4">stairs shown</text>
<text x="211.6" y="30.6">Demolish Existing Single brick</text>
<text x="211.7" y="33.5">Wall beside new stair and</text>
<text x="398.7" y="30.8">M.N.</text>
<text x="103.5" y="40.3">New DP &amp; S.W.</text>
<text x="153.9" y="41.6">W9</text>
<text x="187.3" y="36.3">hatched</text>
<text x="211.6" y="36.4">provide new timber frame wall</text>
<text x="211.7" y="39.4">from floor to cornice. (Keep</text>
<text x="29.1" y="43.5">AC/V</text>
<text x="45.8" y="46.1">Remove &amp; patch ceiling</text>
<text x="45.9" y="43.2">Air Conditioning Vents -</text>
<text x="76.3" y="45.2">2</text>
<text x="103.6" y="43.2">connection</text>
<text x="166.2" y="45.3">device</text>
<text x="166.2" y="42.3">Shading</text>
<text x="211.6" y="45.2">plaster wall.)</text>
<text x="211.7" y="42.3">existing cornice to join to</text>
<text x="103.1" y="51.4">Garden</text>
<text x="180.1" y="51.3">Concrete</text>
<text x="205.7" y="50.5">New DP &amp; S.W.</text>
<text x="205.9" y="53.5">connection</text>
<text x="257.2" y="51.4">SG</text>
<text x="32.6" y="54.2">DP</text>
<text x="45.8" y="54.5">Downpipe</text>
<text x="132.4" y="56">G</text>
<text x="141.9" y="57.2">VP</text>
<text x="180.1" y="57.7">WL</text>
<text x="186.5" y="57.5">EL</text>
<text x="200.5" y="57.7">WL</text>
<text x="224.5" y="57.7">WL</text>
<text x="240.9" y="57.7">WL</text>
<text x="250.9" y="54.8">MB</text>
<text x="258.1" y="57.2">DP Existing</text>
<text x="31.4" y="66">SG</text>
<text x="31.9" y="60.6">EL</text>
<text x="45.9" y="60.8">Eave Light</text>
<text x="45.9" y="65.7">Stormwater grate</text>
<text x="74.4" y="61.5">Demolish wall &amp; provide</text>
<text x="74.4" y="64.4">new bulkhead between</text>
<text x="74.3" y="70.3">2680mm above floor</text>
<text x="74.5" y="67.4">cornices Approx.</text>
<text x="120" y="70">HWU</text>
<text x="134.8" y="69.9">HL</text>
<text x="171.5" y="69.2" transform="rotate(-90 171.5 69.2)">820</text>
<text x="261.9" y="71.2">WL</text>
<text x="262.3" y="66.1">SC</text>
<text x="370.6" y="68.4">SG</text>
<text x="32.5" y="77.7">G</text>
<text x="45.9" y="77.6">Gully</text>
<text x="74.4" y="73.2">level.</text>
<text x="186.5" y="74.4">EL</text>
<text x="201.1" y="77.1" transform="rotate(-90 201.1 77.1)">DMB</text>
<text x="122.5" y="81.1">SAC</text>
<text x="156.9" y="79.2">1</text>
<text x="202.2" y="78.6">HL</text>
<text x="243.4" y="81.3">AC/V</text>
<text x="267" y="81.5">Driveway</text>
<text x="31.1" y="84.1">HL</text>
<text x="45.8" y="85.4">Heater/Light</text>
<text x="173.3" y="87.9">MH</text>
<text x="29.7" y="93.5">HWU</text>
<text x="45.8" y="93.7">Hot Water Unit</text>
<text x="46" y="96.6">Wall Mounted</text>
<text x="121.5" y="101.8">EL</text>
<text x="152.3" y="100.5">Line of Splay</text>
<text x="177.2" y="100.1">s</text>
<text x="178.6" y="96.9">Up</text>
<text x="211.1" y="98.5" transform="rotate(-90 211.1 98.5)">RA</text>
<text x="261.9" y="97.2">WL</text>
<text x="33.4" y="105.8">MH</text>
<text x="45.8" y="105.5">Manhole - Remove &amp;</text>
<text x="116.2" y="105" transform="rotate(-90 116.2 105)">Concrete</text>
<text x="152.4" y="103.4">bulkhead over</text>
<text x="45.9" y="108.5">patch ceiling</text>
<text x="132.6" y="109.1">RHE</text>
<text x="139.4" y="111.5">AC/V</text>
<text x="190.4" y="111.2">Bulkheads</text>
<text x="221.9" y="109">AC/V</text>
<text x="31" y="115">MB</text>
<text x="45.8" y="116.6">Meter Box - Electrical</text>
<text x="109.6" y="119.1" transform="rotate(-90 109.6 119.1)">Garden</text>
<text x="190.5" y="114.1">to remain</text>
<text x="269.4" y="117.7">Lawn</text>
<text x="83.3" y="123">Line of Proposed</text>
<text x="83.3" y="126">First Floor over</text>
<text x="28.5" y="127.9">DMB</text>
<text x="45.8" y="128.5">Disused Meter Box -</text>
<text x="45.9" y="131.4">Electrical</text>
<text x="83.4" y="128.9">shown dotted.</text>
<text x="155.5" y="127.7">Demolish chimney</text>
<text x="155.7" y="130.7">to ceiling level</text>
<text x="176.5" y="131.4">AC/V</text>
<text x="123.4" y="133.3">T</text>
<text x="261.8" y="135.3">TEL</text>
<text x="261.8" y="137.3">GAS</text>
<text x="270.9" y="136.6">T</text>
<text x="30.1" y="140.8">GAS</text>
<text x="45.8" y="141.5">Meter - Gas</text>
<text x="106.8" y="141.7">New DP &amp; S.W.</text>
<text x="106.9" y="144.6">connection</text>
<text x="25.2" y="150.7">RA</text>
<text x="45.8" y="151.6">Return Air Grill - Remove</text>
<text x="45.9" y="154.5">&amp; patch ceiling</text>
<text x="29.9" y="163">SC</text>
<text x="45.9" y="163">Security Camera</text>
<text x="168" y="172.4">90</text>
<text x="176" y="172.6">910</text>
<text x="45.9" y="175.7">Smoke Detector - Existing</text>
<text x="175.8" y="176.4">C'BD</text>
<text x="35" y="185.2">s</text>
<text x="45.9" y="185.2">Smoke Detector - New</text>
<text x="33.6" y="194.5">T</text>
<text x="46" y="196.2">Tap - Garden</text>
<text x="31.7" y="206.5">TEL</text>
<text x="46" y="206.3">Telephone Box</text>
<text x="33.1" y="216.8">VP</text>
<text x="45.9" y="217.5">Sewer Vent Pipe</text>
<text x="31.1" y="226.2">WL</text>
<text x="46" y="227">Wall Light</text>
<text x="33.8" y="239.5">RHE</text>
<text x="45.8" y="236.5">Range Hood Exhaust</text>
<text x="45.8" y="239.4">Re-flash flue around</text>
<text x="45.8" y="245.3">if/as required</text>
<text x="45.9" y="242.4">new metal roof sheet</text>
<text x="19.7" y="283.8">FOR:</text>
<text x="137.3" y="283.6">AT:</text>
<text x="283" y="283.9">SCALE:</text>
<text x="311.6" y="283.9">SHEET:</text>
<text x="340.8" y="283.9">JOB NO:</text>
</g>
<g font-size="2.2">
<text x="181.3" y="74.1">9</text>
<text x="181.4" y="76.5">8</text>
<text x="181.3" y="83.7">5</text>
<text x="181.3" y="81.3">6</text>
<text x="181.3" y="78.9">7</text>
<text x="181.3" y="88.5">3</text>
<text x="181.4" y="86.1">4</text>
<text x="181.1" y="93.3">1</text>
<text x="181.3" y="90.9">2</text>
</g>
</svg>
